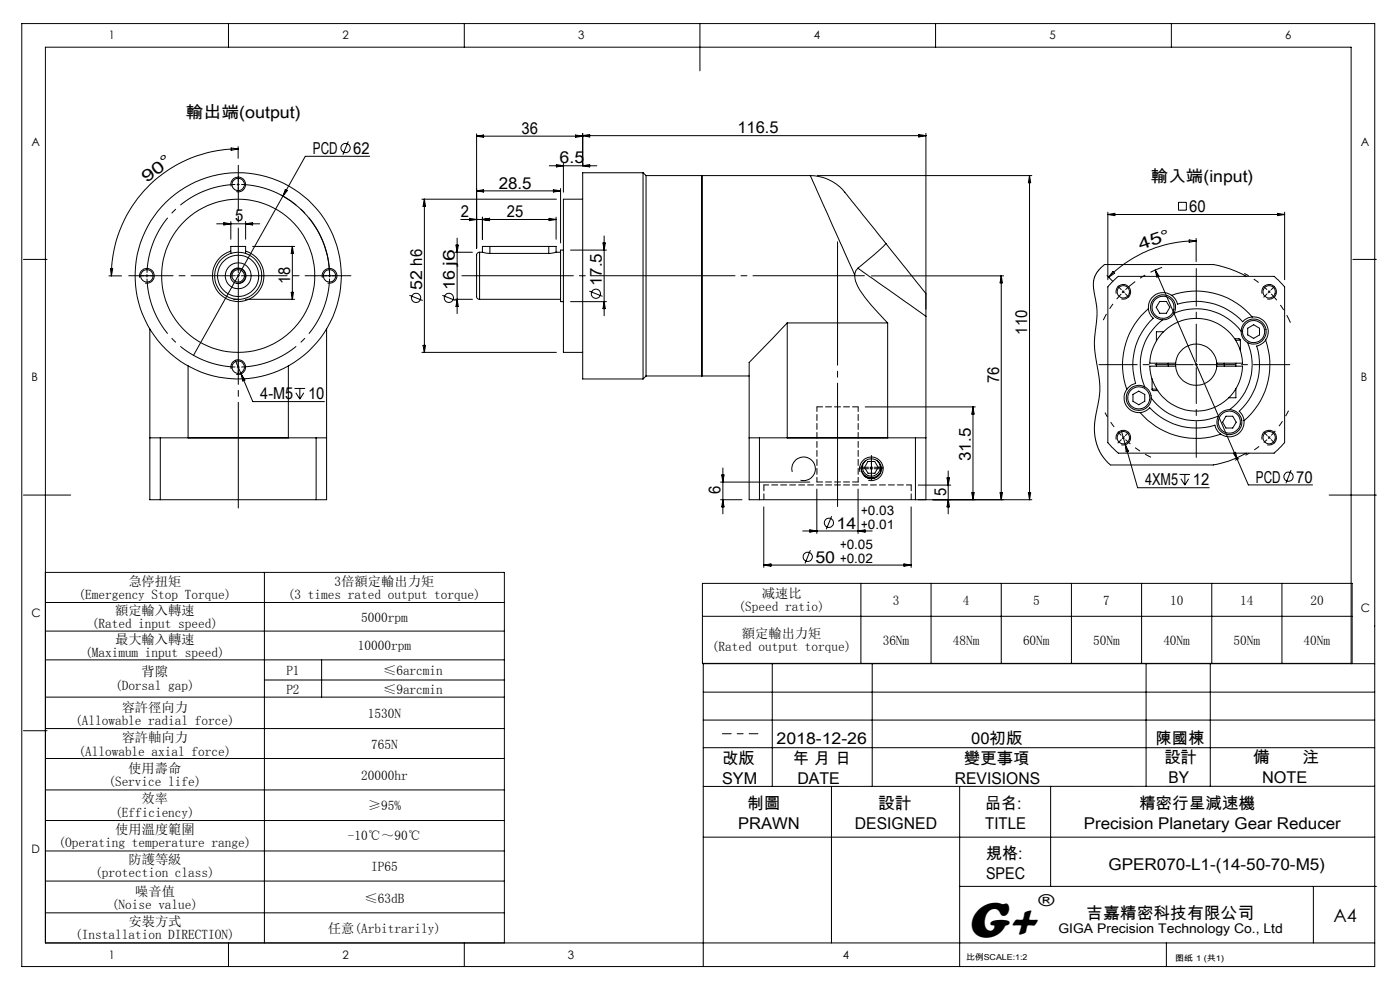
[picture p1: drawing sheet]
<svg xmlns="http://www.w3.org/2000/svg" width="297mm" height="210mm" viewBox="0 0 297 210" stroke-linecap="round" stroke-linejoin="round" font-family="sans-serif">
<g fill="none" stroke="#000" stroke-width=".21">
<path d="M4.6 5h287v200h-287zM48.5 5v5M98.5 5v5M148.5 5v10M198.5 5v5M248.5 5v5M49 31.4l1.5 .2-1.5 .3zM49 39.5a1.56 1.56 0 0 1 1.4-1.9 1.56 1.56 0 0 1 1.7 1.7 1.56 1.56 0 0 1-2 1.3M50.2 39.1h.6M50.5 31.6a26.9 26.9 0 0 0-26.9 26.9M50.5 31.1v2.5M50.5 38.8v.6"/>
<path d="M73.9 30l-1.2 2.8M78.4 33.2h-13.6l-4.8 8.4M101.1 28.4v24.2M101.1 28.9l1.5-.3v.5zM101.1 28.9h22.5M116.5 35.2h10.1M118 34.9l1.5 .3-1.5 .2zM118.9 40v11.5M119.5 34.7v6.1M122.1 28.6l1.5 .3-1.5 .2zM123.6 28.3v6.8M123.6 35.2l1.5-.3v.5z"/>
<path d="M123.6 28.8l1.5-.3v.6zM123.6 28.8h72.8M136.4 36.6h-12.8v43.8h12.8M136.4 36.6v43.8M136.4 36.6l.7 .6M137.1 37.2v42.6M137.1 37.2h34.8M148.9 37.2v42.6zM171.9 37.2a10.3 10.3 0 0 1 8.5 5l7.5 9.4M171.9 37.2l9.4 21.1M173.4 37.2h45.5M194.9 28.5l1.5 .3-1.5 .3z"/>
<path d="M196.4 28.3v37.3M218.4 37.2v68.8M218.4 37.2l.3 1.6h-.5zM5 55h5M23.1 58.5h2.7M23.4 57h.5l-.3 1.5zM29.6 58.9a1.58 1.58 0 0 1 1.4-2 1.58 1.58 0 0 1 1.7 1.7 1.58 1.58 0 0 1-1.9 1.4M46 47.5h9.1M47.5 47.2l1.5 .3-1.5 .2zM49 47v3.8M49 53.3a5.5 5.5 0 0 0-2.9 8.4 5.5 5.5 0 0 0 8.9 0 5.5 5.5 0 0 0-2.9-8.4M49 53.8v-1.5h3.1v1.5"/>
<path d="M49 58.9a1.57 1.57 0 0 1 1.4-1.9 1.57 1.57 0 0 1 1.7 1.7 1.57 1.57 0 0 1-2 1.3M52.1 47v3.8M52.1 47.5l1.5-.3v.5zM53.6 52.3h8.9M59.6 41.4a19.4 19.4 0 0 1 10.3 17.2M60 41.6l-19 33.8M60.5 40.2l.5 .2-1 1.2zM62 52.3v11.2M62 52.3l.3 1.5h-.5zM68.4 58.9a1.57 1.57 0 0 1 1.4-1.9 1.57 1.57 0 0 1 1.7 1.7 1.57 1.57 0 0 1-2 1.3M89.5 42.3h28.5M90 42.3v32.4"/>
<path d="M90 42.3l.3 1.5h-.6zM96.5 53.5h3.7M96.7 52h.5l-.2 1.5zM97 50.5v16M97.8 46.6h20.2M99.6 46.3l1.5 .3-1.5 .2zM101.1 40.5h17.8M101.1 40.5l1.5-.3v.5zM101.7 53.5a.83 .83 0 0 0-.6 1.2v8.2a.6 .6 0 0 0 .6 .6M101.7 53.5v10M101.7 53.5h.6M102.3 46.1v4.7"/>
<path d="M102.3 46.6l1.6-.3v.5zM102.3 53.5l1.6 .3M103.9 52.3h-1.6v1.2M103.9 52.3h12.5M103.9 53.8h12.5M103.9 52.3v1.5M116.4 52.3h1.6v1.2M116.4 52.3v1.5M116.5 46.3l1.5 .3-1.5 .2zM117.4 40.2l1.5 .3-1.5 .2zM118 46.1v4.7M118 53.5l-1.6 .3"/>
<path d="M118 53.5h.9M119.5 53h-.6v11h.6M121 53h7.7M123.6 42.3h-4.1v32.4h4.1M127.9 51.5h.5l-.2 1.5zM128.2 50.1v16.9M181.3 58.3a5.5 5.5 0 0 0 1.1 3.2 46.9 46.9 0 0 0 5.9 7M182 56.9l14.4 10.2M182 56.9l-.4 .5-.3 .9M184.9 58.5h28M187.9 51.6l8.5 10.7v4.8M187.9 51.6a29 29 0 0 1-4.7 4.3l-1.2 1"/>
<path d="M212.4 58.5v47.5M212.4 58.5l.3 1.5h-.5zM234.8 58.4l1.3 1.3M235 45v14.3M235 45.5h37.5M235 45.5l1.5-.2v.4zM236.1 57.6l.4 .4-1.3 .8zM236.4 59.4l.8-.8h33.1l.9 .8 1.3 1.4v33.1l-1.3 1.4-.9 .8h-33.1l-1.4-1.3-.8-.9v-33.1zM245.1 57.3l19.7 45.6h13.6M245.1 57.3l.8 1.3-.5 .2zM250 42.9h1.7v1.7h-1.7zM252.3 50.9l1.5 .2-1.5 .3z"/>
<path d="M253.8 51.1a25.9 25.9 0 0 0-18.6 7.7M253.8 50.6v4.9M264.4 58.6a23.4 23.4 0 0 0-7-2.5h-23.1l-1.6 1.7-.5 .9-.2 1.2v1.6l.7 4.2v1.8l-.5 4.2v2.2l1.1 7.8v2.1l-1 5-.1 2.6 .3 2.4 1.1 2.6 .9 1.2 1 1h21.9a23.3 23.3 0 0 0 7-2.5M271 45.3l1.5 .2-1.5 .2zM272.5 45v14.3M287 55h5M31.8 69.8v36.2h2.2M39.9 77.6v15.3M49 78.3a1.56 1.56 0 0 1 1.4-2 1.56 1.56 0 0 1 1.7 1.8 1.56 1.56 0 0 1-2 1.3M49.6 63.5h.9M49.9 76.4l1.3 2.9M51.2 79.3l2.4 5.9h15.2"/>
<path d="M51.2 79.3l.8 1.3-.5 .2zM52 63.5h10.5M61.2 77.6v15.3M61.8 62h.5l-.3 1.5zM69.3 69.8v36.2h-2.2M86.9 62.6l2.8 1.1M89.5 74.7h28.5M89.7 73.3h.6l-.3 1.4zM93.8 62.6l2.8 1.1M96.5 63.5h3.7M97 63.5l.2 1.5h-.5zM101.7 63.5h17.2"/>
<path d="M121 64h7.7M125 61.8l2.8 1.1M128.2 64l.2 1.5h-.5zM137.1 79.8l-.7 .6M137.1 79.8h21.8M167 68.5l-8.1 8.4v29.1h2.2M167 68.5h21.3M167 68.5v24.4M188.3 68.5v24.4M196.4 67.1v38.9h-2.2M236.8 62.3a1.56 1.56 0 0 1 1.4-1.9 1.56 1.56 0 0 1 1.7 1.7 1.56 1.56 0 0 1-2 1.3M238.1 61.7l.4 .4"/>
<path d="M238.5 61.7l-.4 .4M243.6 65.5a15.7 15.7 0 0 0-4.6 17.1M243.6 65.5a3.1 3.1 0 0 0 1.1 2 13.4 13.4 0 0 0-3.8 13.8 3.2 3.2 0 0 0-1.9 1.3M245.3 77v.7M246 64h1.4l.8 1.2-.8 1.3h-1.4l-.7-1.3zM246.7 67.8a11.9 11.9 0 0 0-3.8 14.3M246.8 70.4h-1.5v1.9M247.8 77v.7M248.5 62.6a3.1 3.1 0 0 0-3.3-.1 3.1 3.1 0 0 0-1.6 3M248.5 62.6a15.6 15.6 0 0 1 17.1 4.6M248.5 62.6a3.1 3.1 0 0 1 1.3 1.9 13.5 13.5 0 0 1 13.8 3.8 3.1 3.1 0 0 1 2-1.1M249.1 66.5a11.9 11.9 0 0 1 14.2 3.8"/>
<path d="M249.4 77.7a4.4 4.4 0 0 0 4.4 4 4.4 4.4 0 0 0 4.3-4M249.4 77.7h-5.5a9.8 9.8 0 0 0 9.9 9.5 9.8 9.8 0 0 0 9.8-9.5h-5.5M249.4 77h-5.5a9.8 9.8 0 0 1 9.9-9.5 9.8 9.8 0 0 1 9.8 9.5h-5.5M249.4 77a4.4 4.4 0 0 1 4.4-4 4.4 4.4 0 0 1 4.3 4M249.4 77v.7M258.1 77v.7M259.7 77v.7M261.9 71.9h1.1l.1 .3M262.1 72.2h1M262.2 77v.7M263.1 72.2v2.2M264.7 72.7a11.9 11.9 0 0 1-3.9 14.2"/>
<path d="M264.7 69.6l1.3-.7 1.2 .7v1.4l-1.2 .8-1.3-.8zM265.6 67.2a3.1 3.1 0 0 1 3 1.6 3.1 3.1 0 0 1-.1 3.3M267.7 62.3a1.56 1.56 0 0 1 1.4-1.9 1.56 1.56 0 0 1 1.7 1.7 1.56 1.56 0 0 1-2 1.3M268.5 72.1a15.6 15.6 0 0 1-4.6 17.1M268.5 72.1a3.3 3.3 0 0 1-1.9 1.3 13.4 13.4 0 0 1-3.7 13.8 3.1 3.1 0 0 1 1 2M31.8 92.9h2.2M34 92.9h33.1M34 92.9v13.1M62.5 82.4h2.2M62.8 83.3l.8 1.4M63.6 82.4v2.3M64.5 83.3l-.9 1.4"/>
<path d="M67.1 92.9h2.2M67.1 92.9v13.1M153.4 99.3v9.7M158.9 92.9h2.2M161.1 92.9h33.1M161.1 92.9v13.1M182.7 99.7a2.18 2.18 0 0 0 2 1.6 2.18 2.18 0 0 0 2.1-1.3M183.6 86.3h23.3M183.7 97.7a1.88 1.88 0 0 0-.2 2.7 1.88 1.88 0 0 0 2.7 0 1.88 1.88 0 0 0-.1-2.7M184.1 97.9h1.5l.7 1.2-.7 1.3h-1.4l-.8-1.2zM184.5 99.1h.7M184.5 99.4h.7"/>
<path d="M184.9 98.8v1M186.8 98.6v1.7M194.2 92.9h2.2M194.2 92.9v13.1M201.2 99.9v9.1M206.4 86.3v19.7M206.4 86.3l.3 1.5h-.5zM236.8 93.2a1.57 1.57 0 0 1 1.4-1.9 1.57 1.57 0 0 1 1.7 1.7 1.57 1.57 0 0 1-2 1.4M237.9 91.3l.8 3M238.7 94.3l2.6 9.2h15.2M238.7 94.3l.7 1.4-.5 .1zM239 82.6a3.1 3.1 0 0 0-.1 3.4 3.1 3.1 0 0 0 3 1.5"/>
<path d="M240.3 83.7l1.3-.7 1.3 .7v1.4l-1.3 .8-1.3-.8zM241.9 87.5a15.7 15.7 0 0 0 17.1 4.6M241.9 87.5a3.1 3.1 0 0 0 2-1 13.4 13.4 0 0 0 13.8 3.7 3.5 3.5 0 0 0 1.3 1.9M244.2 84.4a11.9 11.9 0 0 0 14.3 3.9M244.4 82.5l.2 .4h1M244.4 82.5h1M244.4 80.4v2.1M260.1 88.3h1.4l.8 1.3-.8 1.2h-1.4l-.7-1.2zM261.7 96.2l.4-.3 .4 1.5zM262.2 82.4v2h-1.5M262.9 97.3l-.9 .3M263.9 89.2a3.1 3.1 0 0 1-1.5 3 3.1 3.1 0 0 1-3.4-.1"/>
<path d="M267.7 93.2a1.57 1.57 0 0 1 1.4-1.9 1.57 1.57 0 0 1 1.7 1.7 1.57 1.57 0 0 1-2 1.4M273.9 99.7l-1.1 2.8M5 105h10M34 106h33.1M152.9 102.3h18.9M152.9 106h4.5M153.1 100.7h.5l-.2 1.6zM153.4 106l.2 1.5h-.5zM161.1 106h33.1M162 107.5v12.9M162 119.9h31.3M162 119.9l1.5-.3v.5z"/>
<path d="M168.1 100.1a2.5 2.5 0 0 1 2.2-3.1 2.5 2.5 0 0 1 2.7 2.7 2.5 2.5 0 0 1-3.2 2.2M170.3 112.6h14.7M171.8 112.4l1.5 .2-1.5 .3zM171.9 116.7l-1.1 2.8M173.3 103.7v9.5M176.4 109.5l-1.1 2.8M182 103.7v9.5M182 112.6l1.5-.2v.5zM182.4 100.1a2.51 2.51 0 0 1 2.2-3.1 2.51 2.51 0 0 1 2.7 2.7 2.51 2.51 0 0 1-3.1 2.2M183.4 101l.9 .4 1.2 .1M191.8 119.6l1.5 .3-1.5 .2zM193.3 107.5v12.9"/>
<path d="M194.8 106h24.1M194.8 102.9h6.9M200.9 101.4h.5l-.2 1.5zM201.2 106l.2 1.5h-.5zM206.2 104.5h.5l-.3 1.5zM212.2 104.5h.5l-.3 1.5zM218.2 104.5h.5l-.3 1.5zM250.2 100.6h2.2M250.5 101.6l.9 1.3M251.4 100.6v2.3M252.2 101.6l-.8 1.3M282 105h10"/>
<path d="M9.6 121.4h97.4v78.6M9.6 127.8h97.4M9.6 133.9h97.4M9.6 140h97.4M56.1 121.4v78.6M68.2 140v7.9M149 123.7h137.8v17h-137.8zM149 130.7h137.8M182.6 123.7v17M197.5 123.7v17M212.4 123.7v17M227.3 123.7v17"/>
<path d="M242.2 123.7v17M257.1 123.7v17M272 123.7v17M5 155h5M9.6 147.9h97.4M9.6 154.5h97.4M56.1 144.2h50.9M149.2 152.7h142.4M149.2 146.8h142.4M149.2 158.6h142.4M163.8 140.8v26M185 140.8v26"/>
<path d="M243.1 140.8v26M256.8 140.8v26M286.6 140.8v-130.8h-277v190h282M291.6 140.8h-142.4v64.2M9.6 160.9h97.4M9.6 167.6h97.4M9.6 174.1h97.4M149.2 177.6h142.4M176.4 166.8v33.2M203.6 166.8v38.2M222.9 166.8v21.2M291.6 166.8h-142.4"/>
<path d="M9.6 180.5h97.4M9.6 186.9h97.4M9.6 193.6h97.4M203.6 188h88.4M278.6 188v12M48.5 200v5M98.5 200v5M247.4 200v5"/>
<circle cx="50.5" cy="39.1" r="1.32"/>
<circle cx="73.3" cy="31.4" r=".98"/>
<circle cx="31.2" cy="58.5" r="1.31"/>
<circle cx="50.5" cy="58.5" r="4.4"/>
<circle cx="50.5" cy="58.5" r="1.66"/>
<circle cx="50.5" cy="58.5" r="2.75"/>
<circle cx="50.5" cy="58.5" r="5"/>
<circle cx="50.5" cy="58.5" r="16.2"/>
<circle cx="50.5" cy="58.5" r="21.9"/>
<circle cx="50.5" cy="58.5" r="1.32"/>
<circle cx="69.9" cy="58.5" r="1.3"/>
<circle cx="50.5" cy="77.9" r="1.33"/>
<circle cx="88.3" cy="63.2" r=".98"/>
<circle cx="95.2" cy="63.2" r=".97"/>
<circle cx="126.4" cy="62.3" r=".98"/>
<circle cx="238.3" cy="61.9" r="1.32"/>
<circle cx="246.7" cy="65.2" r="2.34"/>
<circle cx="246.7" cy="65.2" r="2.65"/>
<circle cx="265.9" cy="70.3" r="2.66"/>
<circle cx="265.9" cy="70.3" r="2.34"/>
<circle cx="269.2" cy="61.9" r="1.32"/>
<circle cx="184.9" cy="99.4" r="2.12"/>
<circle cx="238.3" cy="92.8" r="1.31"/>
<circle cx="241.6" cy="84.4" r="2.34"/>
<circle cx="241.6" cy="84.4" r="2.65"/>
<circle cx="260.8" cy="89.5" r="2.67"/>
<circle cx="260.8" cy="89.6" r="2.34"/>
<circle cx="269.2" cy="92.8" r="1.31"/>
<circle cx="171.4" cy="118.1" r=".98"/>
<circle cx="175.8" cy="110.9" r=".97"/>
<circle cx="273.3" cy="101.1" r=".98"/>
</g>
<path d="M237.9 62.3a21.9 21.9 0 0 0-3.9 5.6" fill="none" stroke="#000" stroke-width=".21" stroke-dasharray="30.5 1.3 1.3 1.3" stroke-dashoffset="29" stroke-linecap="butt"/>
<path d="M238.8 61.4a21.9 21.9 0 0 1 7.7-4.7" fill="none" stroke="#000" stroke-width=".21" stroke-dasharray="30.5 1.3 1.3 1.3" stroke-dashoffset="27.8" stroke-linecap="butt"/>
<path d="M31.2 58.5v.3M31.2 58.5v-.3M69.9 58.5v-.3M69.9 58.5v.3M50.6 77.9h.3M50.6 77.9h-.4M269.2 61.9l-.2-.2M269.2 61.9l.3 .2M238.3 92.8l.2 .2M238.3 92.8l-.2-.2M269.2 92.8l.3-.2M269.2 92.8l-.2 .2" fill="none" stroke="#000" stroke-width=".21" stroke-dasharray="30.5 1.3 1.3 1.3" stroke-linecap="butt"/>
<path d="M268.8 61.4a21.9 21.9 0 0 0-4.8-3.4M237.9 92.4a21.9 21.9 0 0 1-3.5-4.9" fill="none" stroke="#000" stroke-width=".21" stroke-dasharray="30.5 1.3 1.3 1.3" stroke-dashoffset="29.4" stroke-linecap="butt"/>
<path d="M269.7 62.3a21.9 21.9 0 0 1 4.1 6.2" fill="none" stroke="#000" stroke-width=".21" stroke-dasharray="30.5 1.3 1.3 1.3" stroke-dashoffset="28.7" stroke-linecap="butt"/>
<path d="M269.7 92.4a21.9 21.9 0 0 0 3.7-5.3" fill="none" stroke="#000" stroke-width=".21" stroke-dasharray="30.5 1.3 1.3 1.3" stroke-dashoffset="29.2" stroke-linecap="butt"/>
<path d="M268.8 93.3a21.9 21.9 0 0 1-4.6 3.3" fill="none" stroke="#000" stroke-width=".21" stroke-dasharray="30.5 1.3 1.3 1.3" stroke-dashoffset="29.5" stroke-linecap="butt"/>
<path d="M238.8 93.3a21.9 21.9 0 0 0 5.4 3.7" fill="none" stroke="#000" stroke-width=".21" stroke-dasharray="30.5 1.3 1.3 1.3" stroke-dashoffset="29.1" stroke-linecap="butt"/>
<path d="M49.9 39.1a19.4 19.4 0 0 0-18.7 18.8M31.2 59.1a19.4 19.4 0 0 0 18.7 18.8M69.9 57.9a19.4 19.4 0 0 0-18.7-18.8M51.2 77.9a19.4 19.4 0 0 0 18.7-18.8" fill="none" stroke="#000" stroke-width=".21" stroke-dasharray="30.5 1.3 1.3 1.3" stroke-dashoffset="17.8" stroke-linecap="butt"/>
<path d="M98 58.5h85.4" fill="none" stroke="#000" stroke-width=".21" stroke-dasharray="30.5 1.3 1.3 1.3" stroke-dashoffset="6.8"/>
<path d="M177.7 51.3v56.1" fill="none" stroke="#000" stroke-width=".21" stroke-dasharray="30.5 1.3 1.3 1.3" stroke-dashoffset="4.3"/>
<path d="M153.3 155.6h7.5" fill="none" stroke="#000" stroke-width=".21" stroke-dasharray="30.5 1.3 1.3 1.3" stroke-dashoffset="28.6"/>
<path d="M173.3 86.3h8.8M173.3 102.2h8.8" fill="none" stroke="#000" stroke-width=".21" stroke-dasharray="1.3 .6" stroke-dashoffset=".1"/>
<path d="M162.1 106v-3.1M193.3 102.9v3.1" fill="none" stroke="#000" stroke-width=".21" stroke-dasharray="1.3 .6"/>
<path d="M173.3 86.3v15.9M162.1 102.9h31.2M182.1 102.2v-15.9" fill="none" stroke="#000" stroke-width=".21" stroke-dasharray="1.3 .6" stroke-dashoffset=".3"/>
<g fill="none" stroke="#000" stroke-width=".21" stroke-dasharray="30.5 1.3 1.3 1.3">
<path d="M50.6 38.5v-1M50.6 39.7v1M30.6 58.5h-1M31.2 58.5h-.3M31.2 58.5h.3M31.8 58.5h1M50.6 58.5v-.3M50.6 58.5h-.4M50.6 58.5v.3M50.6 58.5h.3M69.3 58.5h-1M69.9 58.5h.3"/>
<path d="M69.9 58.5h-.3M70.6 58.5h1M50.6 77.9v.3M50.6 77.9v-.3M50.6 78.5v1M50.6 77.2v-1M237.9 61.4l-.7-.7M238.8 62.3l.7 .7M253.8 77.3v-.3M253.8 77.3h-.3M253.8 77.3v.4M253.8 77.3h.3"/>
<path d="M268.8 62.3l-.7 .7M269.2 61.9l.3-.2M269.2 61.9l-.2 .2M269.7 61.4l.7-.7M184.2 99.1h-1.8M184.2 99.4h-1.8M184.9 98.5v-1.9M184.9 99.7v1.9M184.9 98.8v-1.8M185.5 99.1h1.9M185.5 99.4h1.8M237.9 93.3l-.7 .7"/>
<path d="M238.3 92.8l-.2 .2M238.3 92.8l.2-.2M238.8 92.4l.7-.7M268.8 92.4l-.7-.7M269.2 92.8l.3 .2M269.2 92.8l-.2-.2M269.7 93.3l.7 .7M184.9 100.1v1.8"/>
</g>
<path d="M253.8 76.7v-19.7" fill="none" stroke="#000" stroke-width=".21" stroke-dasharray="30.5 1.3 1.3 1.3" stroke-dashoffset="22.5"/>
<path d="M253.2 77.3h-20.1" fill="none" stroke="#000" stroke-width=".21" stroke-dasharray="30.5 1.3 1.3 1.3" stroke-dashoffset="22.4"/>
<path d="M253.8 78v19" fill="none" stroke="#000" stroke-width=".21" stroke-dasharray="30.5 1.3 1.3 1.3" stroke-dashoffset="22.9"/>
<path d="M254.4 77.3h19.2" fill="none" stroke="#000" stroke-width=".21" stroke-dasharray="30.5 1.3 1.3 1.3" stroke-dashoffset="22.8"/>
<path d="M50.6 57.9v-22.8" fill="none" stroke="#000" stroke-width=".21" stroke-dasharray="30.5 1.3 1.3 1.3" stroke-dashoffset="21"/>
<path d="M49.9 58.5h-22.6" fill="none" stroke="#000" stroke-width=".21" stroke-dasharray="30.5 1.3 1.3 1.3" stroke-dashoffset="21.1"/>
<path d="M50.6 59.1v48.7" fill="none" stroke="#000" stroke-width=".21" stroke-dasharray="30.5 1.3 1.3 1.3" stroke-dashoffset="8.1"/>
<path d="M51.2 58.5h23.2" fill="none" stroke="#000" stroke-width=".21" stroke-dasharray="30.5 1.3 1.3 1.3" stroke-dashoffset="20.7"/>
<text font-size="11" x="205.1" y="198.7">G+</text>
<text font-size="3.9" x="282.9" y="195.5">A4</text>
<g font-size="3.5">
<text x="39.4" y="25.1">輸出端(output)</text>
<text x="110.6" y="28.4">36</text>
<text x="156.5" y="28.3">116.5</text>
<text x="66.4" y="32.6">PCD</text>
<text x="74.9" y="32.6">62</text>
<text x="118.7" y="34.6">6.5</text>
<text x="31.1" y="38.8" transform="rotate(-37 31.1 38.8)">9 0 °</text>
<text x="105.8" y="40">28.5</text>
<text x="244.1" y="38.6">輸入端(input)</text>
<text x="49.9" y="47">5</text>
<text x="97.8" y="46.1">2</text>
<text x="107.6" y="46.1">25</text>
<text x="252.3" y="45">60</text>
<text x="241.9" y="53.1" transform="rotate(-19 241.9 53.1)">4 5 °</text>
<text x="61.5" y="60.1" transform="rotate(-90 61.5 60.1)">18</text>
<text x="89.5" y="61.6" transform="rotate(-90 89.5 61.6)">52 h6</text>
<text x="96.5" y="61.6" transform="rotate(-90 96.5 61.6)">16 j6</text>
<text x="127.7" y="60.7" transform="rotate(-90 127.7 60.7)">17.5</text>
<text x="217.9" y="71" transform="rotate(-90 217.9 71)">110</text>
<text x="211.9" y="81.3" transform="rotate(-90 211.9 81.3)">76</text>
<text x="55.2" y="84.7">4-M5</text>
<text x="65.3" y="84.7">10</text>
<text x="205.9" y="97.8" transform="rotate(-90 205.9 97.8)">31.5</text>
<text x="152.9" y="104.8" transform="rotate(-90 152.9 104.8)">6</text>
<text x="200.7" y="105.1" transform="rotate(-90 200.7 105.1)">5</text>
<text x="242.9" y="102.9">4XM5</text>
<text x="253.1" y="102.9">12</text>
<text x="266.4" y="102.4">PCD</text>
<text x="275" y="102.4">70</text>
<text x="177.5" y="112.1">14</text>
<text x="173" y="119.3">50</text>
<text x="220.3" y="192.2">®</text>
<text x="230.5" y="194.8">吉嘉精密科技有限公司</text>
</g>
<g font-size="3.4">
<text x="164.8" y="157.8">2018-12-26</text>
<text x="206" y="157.8">00初版</text>
<text x="245.2" y="157.8">陳國棟</text>
<text x="247" y="161.8">設計</text>
<text x="265.8" y="161.8">備</text>
<text x="276.3" y="161.8">注</text>
<text x="153.2" y="162.1">改版</text>
<text x="153.2" y="166.4">SYM</text>
<text x="168.2" y="162.1">年 月 日</text>
<text x="169.2" y="166.4">DATE</text>
<text x="202.6" y="166.4">REVISIONS</text>
<text x="204.5" y="162.1">變更事項</text>
<text x="247.9" y="166.1">BY</text>
<text x="267.7" y="166.1">NOTE</text>
<text x="158.5" y="171.6">制圖</text>
<text x="186.3" y="171.6">設計</text>
<text x="209" y="171.6">品名:</text>
<text x="241.6" y="171.6">精密行星減速機</text>
<text x="156.6" y="175.9">PRAWN</text>
<text x="181.4" y="175.9">DESIGNED</text>
<text x="209" y="175.9">TITLE</text>
<text x="229.9" y="175.9">Precision Planetary Gear Reducer</text>
<text x="209.2" y="182.2">規格:</text>
<text x="235.1" y="184.6">GPER070-L1-(14-50-70-M5)</text>
<text x="209.2" y="186.5">SPEC</text>
</g>
<g font-size="2.8">
<text x="182.7" y="109.3">+0.03</text>
<text x="182.7" y="112.1">+0.01</text>
<text x="178.2" y="116.6">+0.05</text>
<text x="178.2" y="119.3">+0.02</text>
<text x="27.2" y="124.2">急停扭矩</text>
<text x="71" y="124.2">3倍額定輸出力矩</text>
<text x="16.6" y="127">(Emergency Stop Torque)</text>
<text x="24.4" y="130.4">額定輸入轉速</text>
<text x="61.1" y="127">(3 times rated output torque)</text>
<text x="76.6" y="131.8">5000rpm</text>
<text x="156.7" y="129.6">(Speed ratio)</text>
<text x="161.6" y="126.8">减速比</text>
<text x="189.4" y="128.2">3</text>
<text x="204.3" y="128.2">4</text>
<text x="219.2" y="128.2">5</text>
<text x="234" y="128.2">7</text>
<text x="248.2" y="128.2">10</text>
<text x="263.1" y="128.2">14</text>
<text x="278" y="128.2">20</text>
<text x="19.5" y="133.3">(Rated input speed)</text>
<text x="24.4" y="136.5">最大輸入轉速</text>
<text x="75.9" y="137.9">10000rpm</text>
<text x="157.4" y="135.3">額定輸出力矩</text>
<text x="187.3" y="136.7">36Nm</text>
<text x="202.1" y="136.7">48Nm</text>
<text x="217" y="136.7">60Nm</text>
<text x="231.9" y="136.7">50Nm</text>
<text x="246.8" y="136.7">40Nm</text>
<text x="261.7" y="136.7">50Nm</text>
<text x="276.6" y="136.7">40Nm</text>
<text x="18.1" y="139.3">(Maximum input speed)</text>
<text x="30" y="143.5">背隙</text>
<text x="60.7" y="143.1">P1</text>
<text x="81.3" y="143.1">≤6arcmin</text>
<text x="151" y="138.1">(Rated output torque)</text>
<text x="24.4" y="146.3">(Dorsal gap)</text>
<text x="60.7" y="147.2">P2</text>
<text x="81.3" y="147.2">≤9arcmin</text>
<text x="15.9" y="153.8">(Allowable radial force)</text>
<text x="25.8" y="151">容許徑向力</text>
<text x="78" y="152.4">1530N</text>
<text x="16.6" y="160.3">(Allowable axial force)</text>
<text x="25.8" y="157.5">容許軸向力</text>
<text x="78.7" y="158.9">765N</text>
<text x="23" y="166.8">(Service life)</text>
<text x="27.2" y="164">使用壽命</text>
<text x="76.6" y="165.4">20000hr</text>
<text x="24.4" y="173.2">(Efficiency)</text>
<text x="30" y="170.4">效率</text>
<text x="78" y="171.8">≥95%</text>
<text x="12.4" y="179.7">(Operating temperature range)</text>
<text x="24.4" y="176.9">使用溫度範圍</text>
<text x="73.8" y="178.3">-10℃～90℃</text>
<text x="27.2" y="183.3">防護等級</text>
<text x="78.7" y="184.7">IP65</text>
<text x="20.2" y="186.1">(protection class)</text>
<text x="28.7" y="190">噪音值</text>
<text x="77.3" y="191.4">≤63dB</text>
<text x="23.7" y="192.9">(Noise value)</text>
<text x="27.2" y="196.4">安裝方式</text>
<text x="69.6" y="197.8">任意(Arbitrarily)</text>
<text x="224.5" y="197.8">GIGA Precision Technology Co., Ltd</text>
<text x="16" y="199.2">(Installation DIRECTION)</text>
</g>
<g font-size="2.5">
<text x="23.1" y="8.4">1</text>
<text x="72.7" y="8.4">2</text>
<text x="122.7" y="8.4">3</text>
<text x="172.7" y="8.4">4</text>
<text x="222.7" y="8.4">5</text>
<text x="272.7" y="8.4">6</text>
<text x="6.7" y="30.9">A</text>
<text x="288.7" y="30.9">A</text>
<text x="6.7" y="80.9">B</text>
<text x="288.7" y="80.9">B</text>
<text x="6.7" y="130.9">C</text>
<text x="288.7" y="129.9">C</text>
<text x="6.7" y="180.9">D</text>
<text x="23.1" y="203.4">1</text>
<text x="72.7" y="203.4">2</text>
<text x="120.5" y="203.4">3</text>
<text x="178.8" y="203.4">4</text>
</g>
<g font-size="1.7">
<text x="204.9" y="203.7">比例SCALE:1:2</text>
<text x="249.3" y="203.8">图纸 1 (共1)</text>
</g>
</svg>
